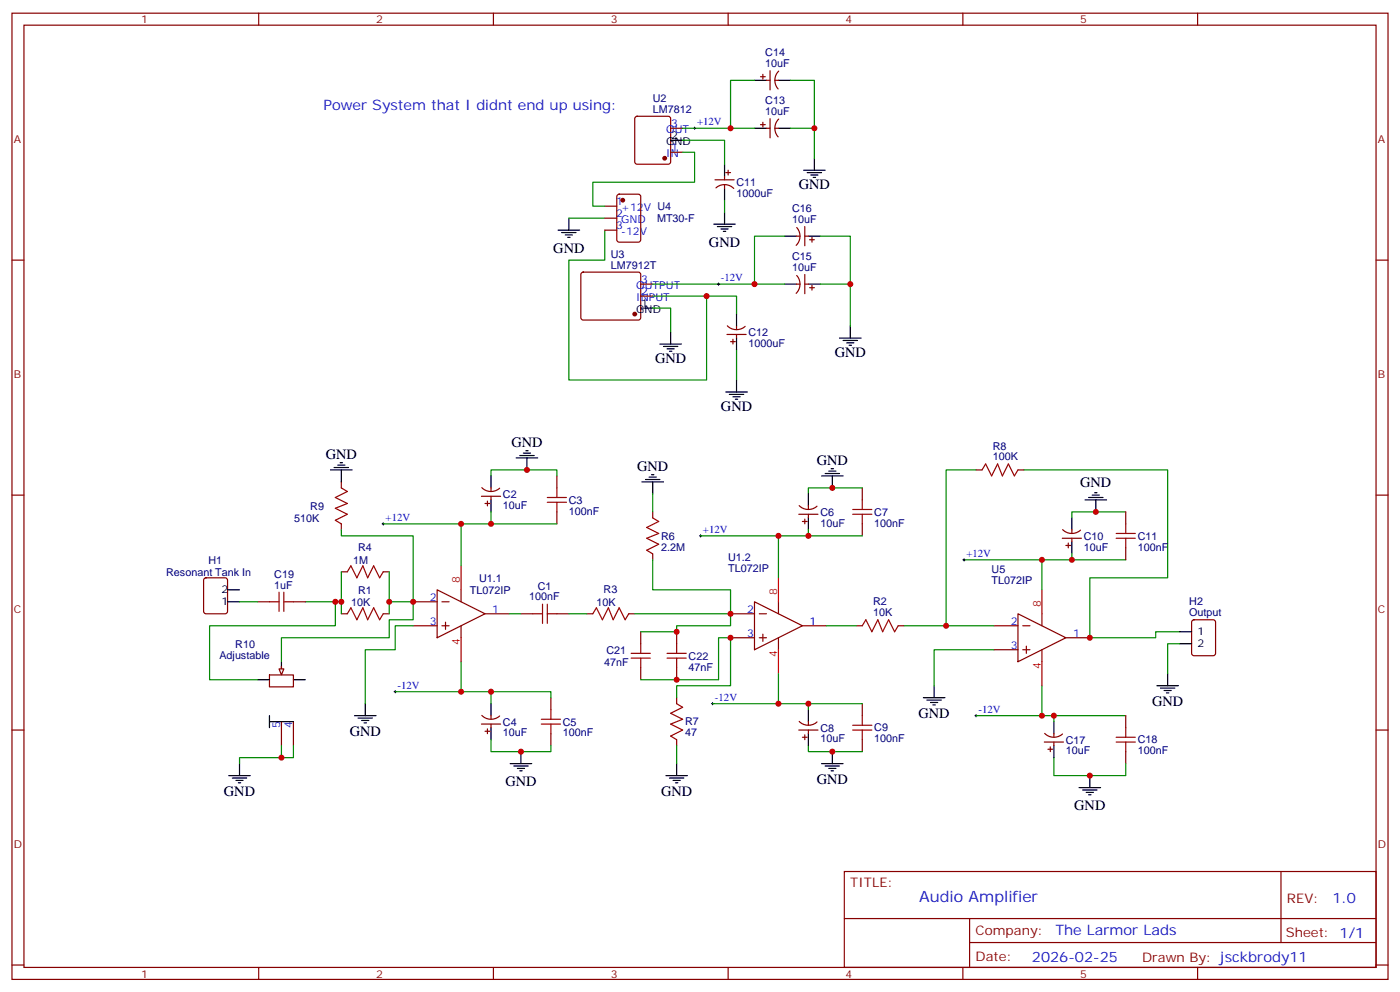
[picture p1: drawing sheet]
<svg xmlns="http://www.w3.org/2000/svg" width="412mm" height="292mm" viewBox="0 0 412 292" stroke-linecap="round" stroke-linejoin="round" font-family="sans-serif">
<g fill="none" stroke="#870000" stroke-width=".35">
<path d="M3.5 3.9h405.4v284.3h-405.4zM7.1 7.4h398.2v277.3h-398.2zM76.2 3.9v3.5M145.3 3.9v3.5M214.5 3.9v3.5M283.6 3.9v3.5M352.8 3.9v3.5M187.2 34.4l.5-.2h9.1l.5 .2 .3 .5v12.7l-.3 .5-.5 .2h-9.1l-.5-.2-.2-.5v-12.7zM197.6 37.7h3.5M197.6 44.8h3.5M3.5 76.6h3.6M405.3 76.6h3.6"/>
<path d="M171.3 80.3l.5-.2h16.2l.5 .2 .2 .5v12.7l-.2 .5-.5 .2h-16.2l-.5-.2-.2-.5v-12.7zM188.7 87.1h3.6M188.7 83.6h3.6M287.5 138.3h1.8M299.9 138.3h1.7M3.5 145.7h3.6M100.5 141.8v1.8M100.5 154.2v1.7M192.3 150.6v1.8M405.3 145.7h3.6M100.5 168.3h1.8M112.9 168.3h1.8"/>
<path d="M192.3 163v1.7M222.2 177.1l14.2 7-14.2 7.1zM229.3 177.1v3.5M79.4 198.6h7v3.5h-7zM82.9 196.1v1.8M100.5 180.6h1.8M112.9 180.6h1.8M172.9 180.6h1.7M185.2 180.6h1.8M215.2 180.6h7M215.2 187.7h7M223.7 180.6h2.1"/>
<path d="M223.7 187.7h2.1M224.7 186.6v2.1M229.3 187.7v3.5M236.4 184.1h7M252.2 184.1h1.8M264.6 184.1h1.7M3.5 214.8h3.6M199.3 205.3v1.8M199.3 217.7v1.7M405.3 214.8h3.6M248.7 256.5h156.6v28.2h-156.6zM377.3 256.5v20.9"/>
<path d="M248.7 270.3h156.5M285.6 277.4h119.6M285.6 270.3v14.1M3.5 284h3.6M76.2 284.7v3.5M145.3 284.7v3.5M214.5 284.7v3.5M283.6 284.7v3.5M352.8 284.7v3.5M405.3 284h3.6"/>
</g>
<path d="M229.3 170v7.1M229.3 191.2v7.1" fill="none" stroke="#f00" stroke-width=".35"/>
<g fill="#870000" stroke="#870000" stroke-width=".35">
<circle cx="195.8" cy="46.6" r=".53"/>
<circle cx="187" cy="92.4" r=".53"/>
</g>
<path d="M197.6 41.3h3.5M188.7 90.7h3.6M82.9 194.7v3.6M75.8 200h3.6M86.4 200h3.6" fill="none" stroke="#000" stroke-width=".35"/>
<path d="M289.3 138.3l1-1.8 1.8 3.6 1.8-3.6 1.4 3.6 1.7-3.6 1.8 3.6 1.1-1.8M100.5 143.6l1.8 1-3.5 1.8 3.5 1.8-3.5 1.4 3.5 1.7-3.5 1.8 1.7 1.1M192.3 152.4l1.7 1.1-3.5 1.7 3.5 1.8-3.5 1.4 3.5 1.8-3.5 1.7 1.8 1.1M102.3 168.3l1.1-1.8 1.7 3.5 1.8-3.5 1.4 3.5 1.8-3.5 1.7 3.5 1.1-1.7M102.3 180.6l1.1-1.7 1.7 3.5 1.8-3.5 1.4 3.5 1.8-3.5 1.7 3.5 1.1-1.8M174.6 180.6l1.1-1.7 1.7 3.5 1.8-3.5 1.4 3.5 1.8-3.5 1.7 3.5 1.1-1.8M254 184.1l1.1-1.7 1.7 3.5 1.8-3.5 1.4 3.5 1.8-3.5 1.7 3.5 1.1-1.8M199.3 207.1l1.8 1-3.5 1.8 3.5 1.8-3.5 1.4 3.5 1.7-3.5 1.8 1.7 1.1" fill="none" stroke="#a10000" stroke-width=".35"/>
<path d="M82.2 196.8h1.4l-.7 1.8z" fill="#f0f0f0" stroke="#870000" stroke-width=".35"/>
<g fill="none" stroke="#870000" stroke-width=".35">
<path d="M224 36.7h1.4M224 22.6h1.4M224.7 21.9v1.4M224.7 36v1.4M225.8 37.7h1M225.8 23.6h1M226.8 20.8v5.7M226.8 34.9v5.7M228.2 37.7h1.1M228.2 23.6h1.1M229.4 35a3.8 3.8 0 0 0-.2 5.3M229.4 20.9a3.8 3.8 0 0 0-.2 5.3"/>
<path d="M181.9 57.4l.5-.2h5.6l.7 .4v13l-.4 .6-5.9 .1-.7-.5v-12.9zM210.6 52.9h5.7M210.9 55.3a3.8 3.8 0 0 1 5.2 .2M213.4 51.9v1M213.4 54.3v1.1M213.8 50.8h1.4M214.5 50.1v1.4M178.2 67.7h3.5M178.2 64.2h3.5M178.2 60.7h3.5M234.6 69.5h1.1M234.7 67a3.8 3.8 0 0 1-.2 5.2"/>
<path d="M237.1 66.7v5.6M237.1 69.5h1M238.5 70.6h1.4M239.2 69.8v1.5M214.1 98.4h5.7M214.3 95.9a3.8 3.8 0 0 0 5.2 .1M215.9 99.8v1.4M217 96v1M217 98.4v1.1M234.6 83.6h1.1M234.7 81.1a3.8 3.8 0 0 1-.2 5.2M237.1 80.8v5.6"/>
<path d="M237.1 83.6h1M238.5 84.7h1.4M239.2 84v1.4M215.2 100.5h1.4M141.8 146h5.7M141.9 143.5a3.8 3.8 0 0 0 5.3 .2M142.9 148.2h1.4M143.6 147.5v1.4M144.6 143.6v1M144.6 146v1.1M164 140.1v3.5M164 150.6v3.6"/>
<path d="M235.3 151.3h5.6M235.4 148.8a3.8 3.8 0 0 0 5.3 .2M236.4 153.5h1.4M237.1 152.8v1.4M238.1 148.9v1M238.1 151.3v1.1M254 143.6v3.5M254 154.2v3.5M312.9 158.4h5.7M313 155.9a3.8 3.8 0 0 0 5.3 .1M314.7 159.8v1.4M315.7 155.9v1.1"/>
<path d="M315.7 158.4v1.1M331.6 150.6v3.6M60.2 170.2l.5-.2h5.6l.7 .5v9.4l-.4 .7h-5.9l-.7-.4v-9.5zM75.8 177.1h3.6M86.4 177.1h3.6M121.7 177.1h7.1M128.8 173.6l14.1 7-14.1 7.1zM130.2 177.1h2.1M135.8 173.6v3.5M314 160.5h1.4M331.6 161.2v3.5M121.7 184.1h7.1"/>
<path d="M130.2 184.1h2.1M131.2 183.1v2.1M135.8 184.1v3.6M142.9 180.6h7M153.5 180.6h3.5M164 180.6h3.6M188.7 185.9v3.5M188.7 196.5v3.5M199.3 185.9v3.5M199.3 196.5v3.5M292.8 184.1h7.1M292.8 191.2h7.1"/>
<path d="M299.9 180.6l14.1 7.1-14.1 7zM301.3 184.1h2.1M301.3 191.2h2.1M302.3 190.1v2.2M306.9 180.6v3.5M306.9 191.2v3.5M314 187.7h7M351.2 182.6l.5-.2h5.7l.6 .4 .1 9.5-.5 .6-5.9 .1-.6-.5-.1-9.4zM82.9 212.4v7M86.4 212.4v7M141.8 213.1h5.7M141.9 210.5a3.8 3.8 0 0 0 5.3 .2"/>
<path d="M142.9 215.2h1.4M143.6 214.5v1.4M144.6 210.6v1.1M144.6 213.1v1M162.3 205.3v3.5M162.3 215.9v3.5M235.3 214.8h5.6M235.4 212.3a3.8 3.8 0 0 0 5.3 .2M236.4 217h1.4M237.1 216.3v1.4M238.1 212.4v1M238.1 214.8v1.1"/>
<path d="M254 207.1v3.5M254 217.7v3.5M307.6 218.4h5.7M307.7 215.8a3.8 3.8 0 0 0 5.3 .2M309.4 219.8v1.4M310.4 215.9v1.1M310.4 218.4v1M331.6 210.6v3.5M308.7 220.5h1.4M331.6 221.2v3.5"/>
</g>
<g fill="none" stroke="#000" stroke-width=".35">
<path d="M222.2 37.7h3.6M222.2 23.6h3.6M229.3 37.7h3.5M229.3 23.6h3.5M213.4 48.3v3.6M213.4 55.4v3.5M236.7 50.1h6.4M237.8 50.8h4.2M238.8 51.5h2.1M239.5 52.2h.7M239.9 46.6v3.5M164.4 67.7h6.3"/>
<path d="M165.5 68.4h4.2M166.5 69.1h2.1M167.2 69.8h.7M167.6 64.2v3.5M210.3 66h6.3M211.3 66.7h4.2M212.4 67.4h2.1M213.1 68.1h.7M213.4 62.4v3.6M231.1 69.5h3.5M238.1 69.5h3.6M197.6 97.7v3.5"/>
<path d="M217 92.4v3.6M217 99.5v3.5M231.1 83.6h3.5M238.1 83.6h3.6M247.3 99.5h6.3M250.5 96v3.5M194.4 101.2h6.3M195.4 102h4.3M196.5 102.7h2.1M197.2 103.4h.7M213.8 115.4h6.3M214.8 116.1h4.3"/>
<path d="M215.9 116.8h2.1M216.6 117.5h.7M217 111.8v3.6M248.4 100.2h4.2M249.4 100.9h2.1M250.1 101.6h.7M97.4 138.3h6.3M98.4 137.6h4.3M99.5 136.9h2.1M100.2 136.2h.7M100.5 138.3v3.5M152 134.8h6.4"/>
<path d="M153.1 134.1h4.2M154.2 133.3h2.1M154.9 132.6h.7M155.2 134.8v3.5M191.9 139.7h.7M243.1 139.3h4.2M244.1 138.6h2.1M244.8 137.9h.7M144.6 140.1v3.5M144.6 147.1v3.5M189.1 141.8h6.3M190.1 141.1h4.3"/>
<path d="M191.2 140.4h2.1M192.3 141.8v3.5M238.1 145.3v3.6M238.1 152.4v3.5M242 140.1h6.4M245.2 140.1v3.5M315.7 152.4v3.5M315.7 159.5v3.5M319.6 147.1h6.4M320.7 146.4h4.2M321.7 145.7h2.1M322.4 145h.7"/>
<path d="M322.8 147.1v3.5M67 177.1h3.6M67 173.6h3.6M344 198.3v3.5M347.5 185.9h3.5M347.5 189.4h3.5M79.4 212.4h7M79.4 210.6v3.5M104.4 210.6h6.4M105.5 211.3h4.2M106.5 212h2.2M107.2 212.7h.7"/>
<path d="M107.6 207.1v3.5M144.6 207.1v3.5M144.6 214.1v3.6M238.1 208.8v3.6M238.1 215.9v3.5M272 205.3h6.3M273 206h4.3M274.1 206.7h2.1M274.8 207.4h.7M275.2 201.8v3.5M310.4 212.4v3.5M310.4 219.4v3.6"/>
<path d="M340.8 201.8h6.3M341.8 202.5h4.3M342.9 203.2h2.1M343.6 203.9h.7M67.4 228.2h6.3M68.4 229h4.3M69.5 229.7h2.1M70.2 230.4h.7M70.6 224.7v3.5M150.3 224.7h6.3M151.3 225.4h4.3M152.4 226.1h2.1"/>
<path d="M153.1 226.8h.7M153.5 221.2v3.5M196.1 228.2h6.4M197.2 229h4.2M198.3 229.7h2.1M199 230.4h.7M199.3 224.7v3.5M242 224.7h6.4M243.1 225.4h4.2M244.1 226.1h2.1M244.8 226.8h.7M245.2 221.2v3.5"/>
<path d="M317.9 231.8h6.3M318.9 232.5h4.2M320 233.2h2.1M320.7 233.9h.7M321 228.2v3.6"/>
</g>
<g fill="none" stroke="#a10000" stroke-width=".35">
<path d="M161.2 147.8h5.7M161.2 146.4h5.7M164 143.6v2.8M164 147.8v2.8M251.2 149.9h5.6M251.2 151.3h5.6M254 147.1v2.8M254 151.3v2.9M328.8 158.4h5.6M328.8 157h5.6M331.6 154.2v2.8M331.6 158.4v2.8"/>
<path d="M79.4 177.1h2.8M82.2 174.3v5.6M83.6 177.1h2.8M83.6 174.3v5.6M159.8 177.8v5.6M161.2 177.8v5.6M157 180.6h2.8M161.2 180.6h2.8M185.9 193.7h5.7M185.9 192.3h5.7M188.7 189.4v2.9M188.7 193.7v2.8"/>
<path d="M196.5 193.7h5.6M196.5 192.3h5.6M199.3 189.4v2.9M199.3 193.7v2.8M159.5 213.1h5.6M159.5 211.7h5.6M162.3 208.8v2.9M162.3 213.1v2.8M251.2 214.8h5.6M251.2 213.4h5.6M254 210.6v2.8M254 214.8v2.9"/>
<path d="M328.8 218.4h5.6M328.8 217h5.6M331.6 214.1v2.9M331.6 218.4v2.8"/>
</g>
<g fill="none" stroke="#008700" stroke-width=".35">
<path d="M201.1 37.7h21.1M222.2 23.6h-7v14.1M232.8 37.7h7.1v8.9M232.8 23.6h7.1v14.1M201.1 41.3h12.3v7M201.1 44.8h3.5v8.8h-30v7.1h3.6M213.4 58.9v3.5M167.6 64.2h10.6M178.2 67.7v8.9h-10.6v35.2h40.5v-24.7h8.9v5.3M231.1 69.5h-8.9v14.1M241.7 69.5h8.8v14.1h-8.8M192.3 90.7h5.3v7"/>
<path d="M192.3 83.6h38.8M192.3 87.1h15.8M250.5 83.6v12.4M217 103v8.8M287.5 138.3h-8.8v45.8M301.6 138.3h42.4v31.7h-23v17.7h19.4v-1.8h7.1M100.5 155.9v1.8h21.2v19.4h-7v3.5M112.9 154.2h22.9v12.3M135.8 154.2h28.2M144.6 140.1v-1.8h19.4v1.8M144.6 150.6v3.6M192.3 145.3v5.3"/>
<path d="M206.4 157.7h22.9v12.3M229.3 157.7h24.7M238.1 155.9v1.8M254 143.6h-15.9v1.7M331.6 150.6h-15.9v1.8M70.6 177.1h5.2M98.8 177.1v7h-37.1v15.9h14.1M100.5 168.3v8.8h-10.5M100.5 177.1v3.5M114.7 168.3v8.8M121.7 177.1v5.3h-7v5.3h-31.8v7M192.3 164.7v8.9h22.9v7"/>
<path d="M284 164.7h22.9v8.9M306.9 164.7h24.7M315.7 163v1.7M121.7 184.1h-5.3v7.1h-8.8v15.9M135.8 194.7v8.9h-19.4M149.9 180.6h3.6M167.6 180.6h5.3M187 180.6h28.2v3.5h-15.9v1.8h-10.6M229.3 198.3v8.8h-19.4M243.4 184.1h8.8M266.3 184.1h26.5M292.8 191.2h-17.6v10.6"/>
<path d="M347.5 189.4h-3.5v8.9M82.9 219.4v3.6h-12.3v1.7M86.4 219.4v3.6h-3.5M135.8 203.6h26.5v1.7M144.6 203.6v3.5M144.6 217.7v3.5h17.7v-1.8M188.7 200h23v-12.3h3.5v14.1h-15.9v3.5M199.3 219.4v5.3M229.3 207.1h24.7M238.1 219.4v1.8h15.9M238.1 207.1v1.7M306.9 201.8v8.8h-19.4"/>
<path d="M306.9 210.6h24.7M310.4 210.6v1.8M310.4 223v5.2h21.2v-3.5"/>
</g>
<g fill="none" stroke="#000" stroke-width=".29">
<path d="M204.3 37.7h.7M204.6 37.4v.7M211.3 83.6h.7M211.7 83.3v.7M112.5 154.2h.7M112.9 153.8v.7M206 157.7h.7M206.4 157.3v.7M283.6 164.7h.7M284 164.4v.7M116.1 203.6h.7M116.4 203.2v.7"/>
<path d="M209.5 207.1h.8M209.9 206.7v.7M287.2 210.6h.7M287.5 210.3v.7"/>
</g>
<circle cx="183.4" cy="58.9" r=".53" fill="#870000" stroke="#870000" stroke-width=".35"/>
<path d="M135.8 166.5v7.1M306.9 173.6v7M135.8 187.7v7M306.9 194.7v7.1" fill="none" stroke="#f00" stroke-width=".35"/>
<g fill="#c00">
<circle cx="215.2" cy="37.7" r=".88"/>
<circle cx="239.9" cy="37.7" r=".88"/>
<circle cx="222.3" cy="83.6" r=".88"/>
<circle cx="250.5" cy="83.6" r=".88"/>
<circle cx="208.1" cy="87.1" r=".88"/>
<circle cx="135.8" cy="154.2" r=".88"/>
<circle cx="155.2" cy="138.3" r=".88"/>
<circle cx="135.8" cy="203.6" r=".88"/>
<circle cx="144.6" cy="203.6" r=".88"/>
<circle cx="153.5" cy="221.2" r=".88"/>
<circle cx="114.7" cy="177.1" r=".88"/>
<circle cx="121.7" cy="177.1" r=".88"/>
<circle cx="82.9" cy="223" r=".88"/>
<circle cx="229.3" cy="157.7" r=".88"/>
<circle cx="245.2" cy="143.6" r=".88"/>
<circle cx="229.3" cy="207.1" r=".88"/>
<circle cx="245.2" cy="221.2" r=".88"/>
<circle cx="215.2" cy="180.6" r=".88"/>
<circle cx="199.3" cy="185.9" r=".88"/>
<circle cx="199.3" cy="200" r=".88"/>
<circle cx="215.2" cy="187.7" r=".88"/>
<circle cx="306.9" cy="164.7" r=".88"/>
<circle cx="306.9" cy="210.6" r=".88"/>
<circle cx="278.7" cy="184.1" r=".88"/>
<circle cx="321" cy="187.7" r=".88"/>
<circle cx="322.8" cy="150.6" r=".88"/>
<circle cx="321" cy="228.2" r=".88"/>
<circle cx="315.7" cy="164.7" r=".88"/>
<circle cx="238.1" cy="157.7" r=".88"/>
<circle cx="144.6" cy="154.2" r=".88"/>
<circle cx="310.4" cy="210.6" r=".88"/>
<circle cx="238.1" cy="207.1" r=".88"/>
<circle cx="98.8" cy="177.1" r=".88"/>
<circle cx="100.5" cy="177.1" r=".88"/>
</g>
<text font-size="4.6" fill="#00f" x="270.8" y="265.5">Audio Amplifier</text>
<g font-size="4.2" fill="#00f">
<text x="95.2" y="32.5">Power System that I didnt end up using:</text>
<text x="392.5" y="265.7">1.0</text>
<text x="310.9" y="275.3">The Larmor Lads</text>
<text x="304" y="283.1">2026-02-25</text>
</g>
<g font-size="4.2">
<text x="235.3" y="55.7">GND</text>
<text x="163" y="74.4">GND</text>
<text x="208.8" y="72.7">GND</text>
<text x="193" y="106.9">GND</text>
<text x="245.9" y="105.1">GND</text>
<text x="212.4" y="121">GND</text>
<text x="150.6" y="131.6">GND</text>
<text x="96" y="135.1">GND</text>
<text x="240.6" y="136.8">GND</text>
<text x="187.7" y="138.5">GND</text>
<text x="318.2" y="143.2">GND</text>
<text x="339.4" y="207.8">GND</text>
<text x="270.6" y="211.4">GND</text>
<text x="103" y="216.6">GND</text>
<text x="148.9" y="231.4">GND</text>
<text x="240.6" y="230.8">GND</text>
<text x="66" y="234.4">GND</text>
<text x="194.7" y="234.3">GND</text>
<text x="316.4" y="238.5">GND</text>
</g>
<g font-size="3.9" fill="#800">
<text x="250.5" y="261.1">TITLE:</text>
<text x="379.1" y="265.7">REV:</text>
<text x="287.4" y="275.3">Company:</text>
<text x="378.7" y="275.9">Sheet: 1/1</text>
<text x="287.4" y="282.9">Date:</text>
<text x="336.4" y="283">Drawn By: jsckbrody11</text>
</g>
<g font-size="3.2" fill="#800">
<text x="41.6" y="6.9">1</text>
<text x="110.8" y="6.9">2</text>
<text x="179.9" y="6.9">3</text>
<text x="249.1" y="6.9">4</text>
<text x="318.2" y="6.9">5</text>
<text x="4.1" y="42">A</text>
<text x="405.9" y="42">A</text>
<text x="4.1" y="111.1">B</text>
<text x="405.9" y="111.1">B</text>
<text x="4.1" y="180.3">C</text>
<text x="405.9" y="180.3">C</text>
<text x="4.1" y="249.4">D</text>
<text x="405.9" y="249.4">D</text>
<text x="41.6" y="287.7">1</text>
<text x="110.8" y="287.7">2</text>
<text x="179.9" y="287.7">3</text>
<text x="249.1" y="287.7">4</text>
<text x="318.2" y="287.7">5</text>
</g>
<g font-size="3.2" fill="#000080">
<text x="225.4" y="16.6">C14</text>
<text x="225.4" y="19.8">10uF</text>
<text x="192.3" y="30">U2</text>
<text x="192.3" y="33.2">LM7812</text>
<text x="225.4" y="33.9">10uF</text>
<text x="225.4" y="30.7">C13</text>
<text x="217" y="58">1000uF</text>
<text x="217" y="54.8">C11</text>
<text x="193.6" y="65.4">MT30-F</text>
<text x="233.3" y="65.6">10uF</text>
<text x="233.3" y="62.4">C16</text>
<text x="179.9" y="75.8">U3</text>
<text x="233.3" y="76.5">C15</text>
<text x="179.9" y="79">LM7912T</text>
<text x="233.3" y="79.7">10uF</text>
<text x="220.5" y="98.8">C12</text>
<text x="220.5" y="102">1000uF</text>
<text x="292.5" y="135.5">100K</text>
<text x="292.5" y="132.3">R8</text>
<text x="148.2" y="149.7">10uF</text>
<text x="148.2" y="146.6">C2</text>
<text x="167.6" y="148.3">C3</text>
<text x="86.6" y="153.5">510K</text>
<text x="91.4" y="150">R9</text>
<text x="167.6" y="151.4">100nF</text>
<text x="241.7" y="155">10uF</text>
<text x="241.7" y="151.8">C6</text>
<text x="257.5" y="155">100nF</text>
<text x="257.5" y="151.7">C7</text>
<text x="194.7" y="158.8">R6</text>
<text x="319.3" y="158.9">C10</text>
<text x="335.1" y="158.8">C11</text>
<text x="61.4" y="165.9">H1</text>
<text x="104.1" y="165.9">1M</text>
<text x="105.5" y="162.3">R4</text>
<text x="194.7" y="162">2.2M</text>
<text x="214.5" y="165.1">U1.2</text>
<text x="319.3" y="162">10uF</text>
<text x="335.1" y="162">100nF</text>
<text x="49" y="169.4">Resonant Tank In</text>
<text x="80.8" y="173.2">1uF</text>
<text x="80.8" y="170">C19</text>
<text x="141.2" y="171.2">U1.1</text>
<text x="158.4" y="173.6">C1</text>
<text x="214.5" y="168.3">TL072IP</text>
<text x="292.1" y="171.8">TL072IP</text>
<text x="292.1" y="168.6">U5</text>
<text x="103.4" y="178.2">10K</text>
<text x="105.5" y="174.8">R1</text>
<text x="138.4" y="174.7">TL072IP</text>
<text x="155.8" y="176.5">100nF</text>
<text x="175.8" y="178.3">10K</text>
<text x="177.8" y="174.6">R3</text>
<text x="257.2" y="178.1">R2</text>
<text x="350.3" y="178.1">H2</text>
<text x="257.2" y="181.3">10K</text>
<text x="350.3" y="181.3">Output</text>
<text x="69.3" y="190.5">R10</text>
<text x="64.6" y="194.1">Adjustable</text>
<text x="177.9" y="195.9">47nF</text>
<text x="178.7" y="192.4">C21</text>
<text x="202.8" y="197.3">47nF</text>
<text x="202.8" y="194.2">C22</text>
<text x="148.2" y="213.6">C4</text>
<text x="165.8" y="213.5">C5</text>
<text x="201.8" y="213.5">R7</text>
<text x="241.7" y="215.3">C8</text>
<text x="257.5" y="215.2">C9</text>
<text x="148.2" y="216.7">10uF</text>
<text x="165.8" y="216.7">100nF</text>
<text x="201.8" y="216.7">47</text>
<text x="241.7" y="218.5">10uF</text>
<text x="257.5" y="218.5">100nF</text>
<text x="314" y="218.9">C17</text>
<text x="335.1" y="222">100nF</text>
<text x="335.1" y="218.7">C18</text>
<text x="314" y="222">10uF</text>
</g>
<g font-size="3.2" fill="#00f">
<text x="196.3" y="39.2">OUT</text>
<text x="197.7" y="37.4">3</text>
<text x="205.3" y="36.9">+12V</text>
<text x="196.3" y="46.2">IN</text>
<text x="197.7" y="44.4">1</text>
<text x="181.5" y="63.9">2</text>
<text x="181.5" y="60.3">1</text>
<text x="183" y="65.6">GND</text>
<text x="183" y="62.1">+12V U4</text>
<text x="181.5" y="67.4">3</text>
<text x="183" y="69.1">-12V</text>
<text x="188.9" y="83.3">3</text>
<text x="212.4" y="82.7">-12V</text>
<text x="187.4" y="88.5">INPUT</text>
<text x="187.4" y="85">OUTPUT</text>
<text x="188.9" y="86.8">2</text>
<text x="113.6" y="153.3">+12V</text>
<text x="207.1" y="156.8">+12V</text>
<text x="284.7" y="163.9">+12V</text>
<text x="126.6" y="176.7">2</text>
<text x="126.6" y="183.8">3</text>
<text x="145" y="180.3">1</text>
<text x="220.1" y="180.3">2</text>
<text x="238.5" y="183.8">1</text>
<text x="297.7" y="183.8">2</text>
<text x="220.1" y="187.3">3</text>
<text x="297.7" y="190.9">3</text>
<text x="316.1" y="187.3">1</text>
<text x="117.1" y="202.7">-12V</text>
<text x="210.6" y="206.2">-12V</text>
<text x="288.2" y="209.7">-12V</text>
<text x="82.5" y="214.1" transform="rotate(-90 82.5 214.1)">5</text>
<text x="86.1" y="214.1" transform="rotate(-90 86.1 214.1)">4</text>
</g>
<g font-size="3.2">
<text x="197.7" y="40.9">2</text>
<text x="196.3" y="42.7">GND</text>
<text x="187.4" y="92.1">GND</text>
<text x="188.9" y="90.3">1</text>
<text x="65.3" y="178.2">1</text>
<text x="65.3" y="174.6">2</text>
<text x="352.8" y="187">1</text>
<text x="352.8" y="190.5">2</text>
</g>
<g font-size="3.2" fill="#f00">
<text x="135.5" y="171.4" transform="rotate(-90 135.5 171.4)">8</text>
<text x="229" y="175" transform="rotate(-90 229 175)">8</text>
<text x="306.6" y="178.5" transform="rotate(-90 306.6 178.5)">8</text>
<text x="135.5" y="189.8" transform="rotate(-90 135.5 189.8)">4</text>
<text x="229" y="193.3" transform="rotate(-90 229 193.3)">4</text>
<text x="306.6" y="196.8" transform="rotate(-90 306.6 196.8)">4</text>
</g>
</svg>
